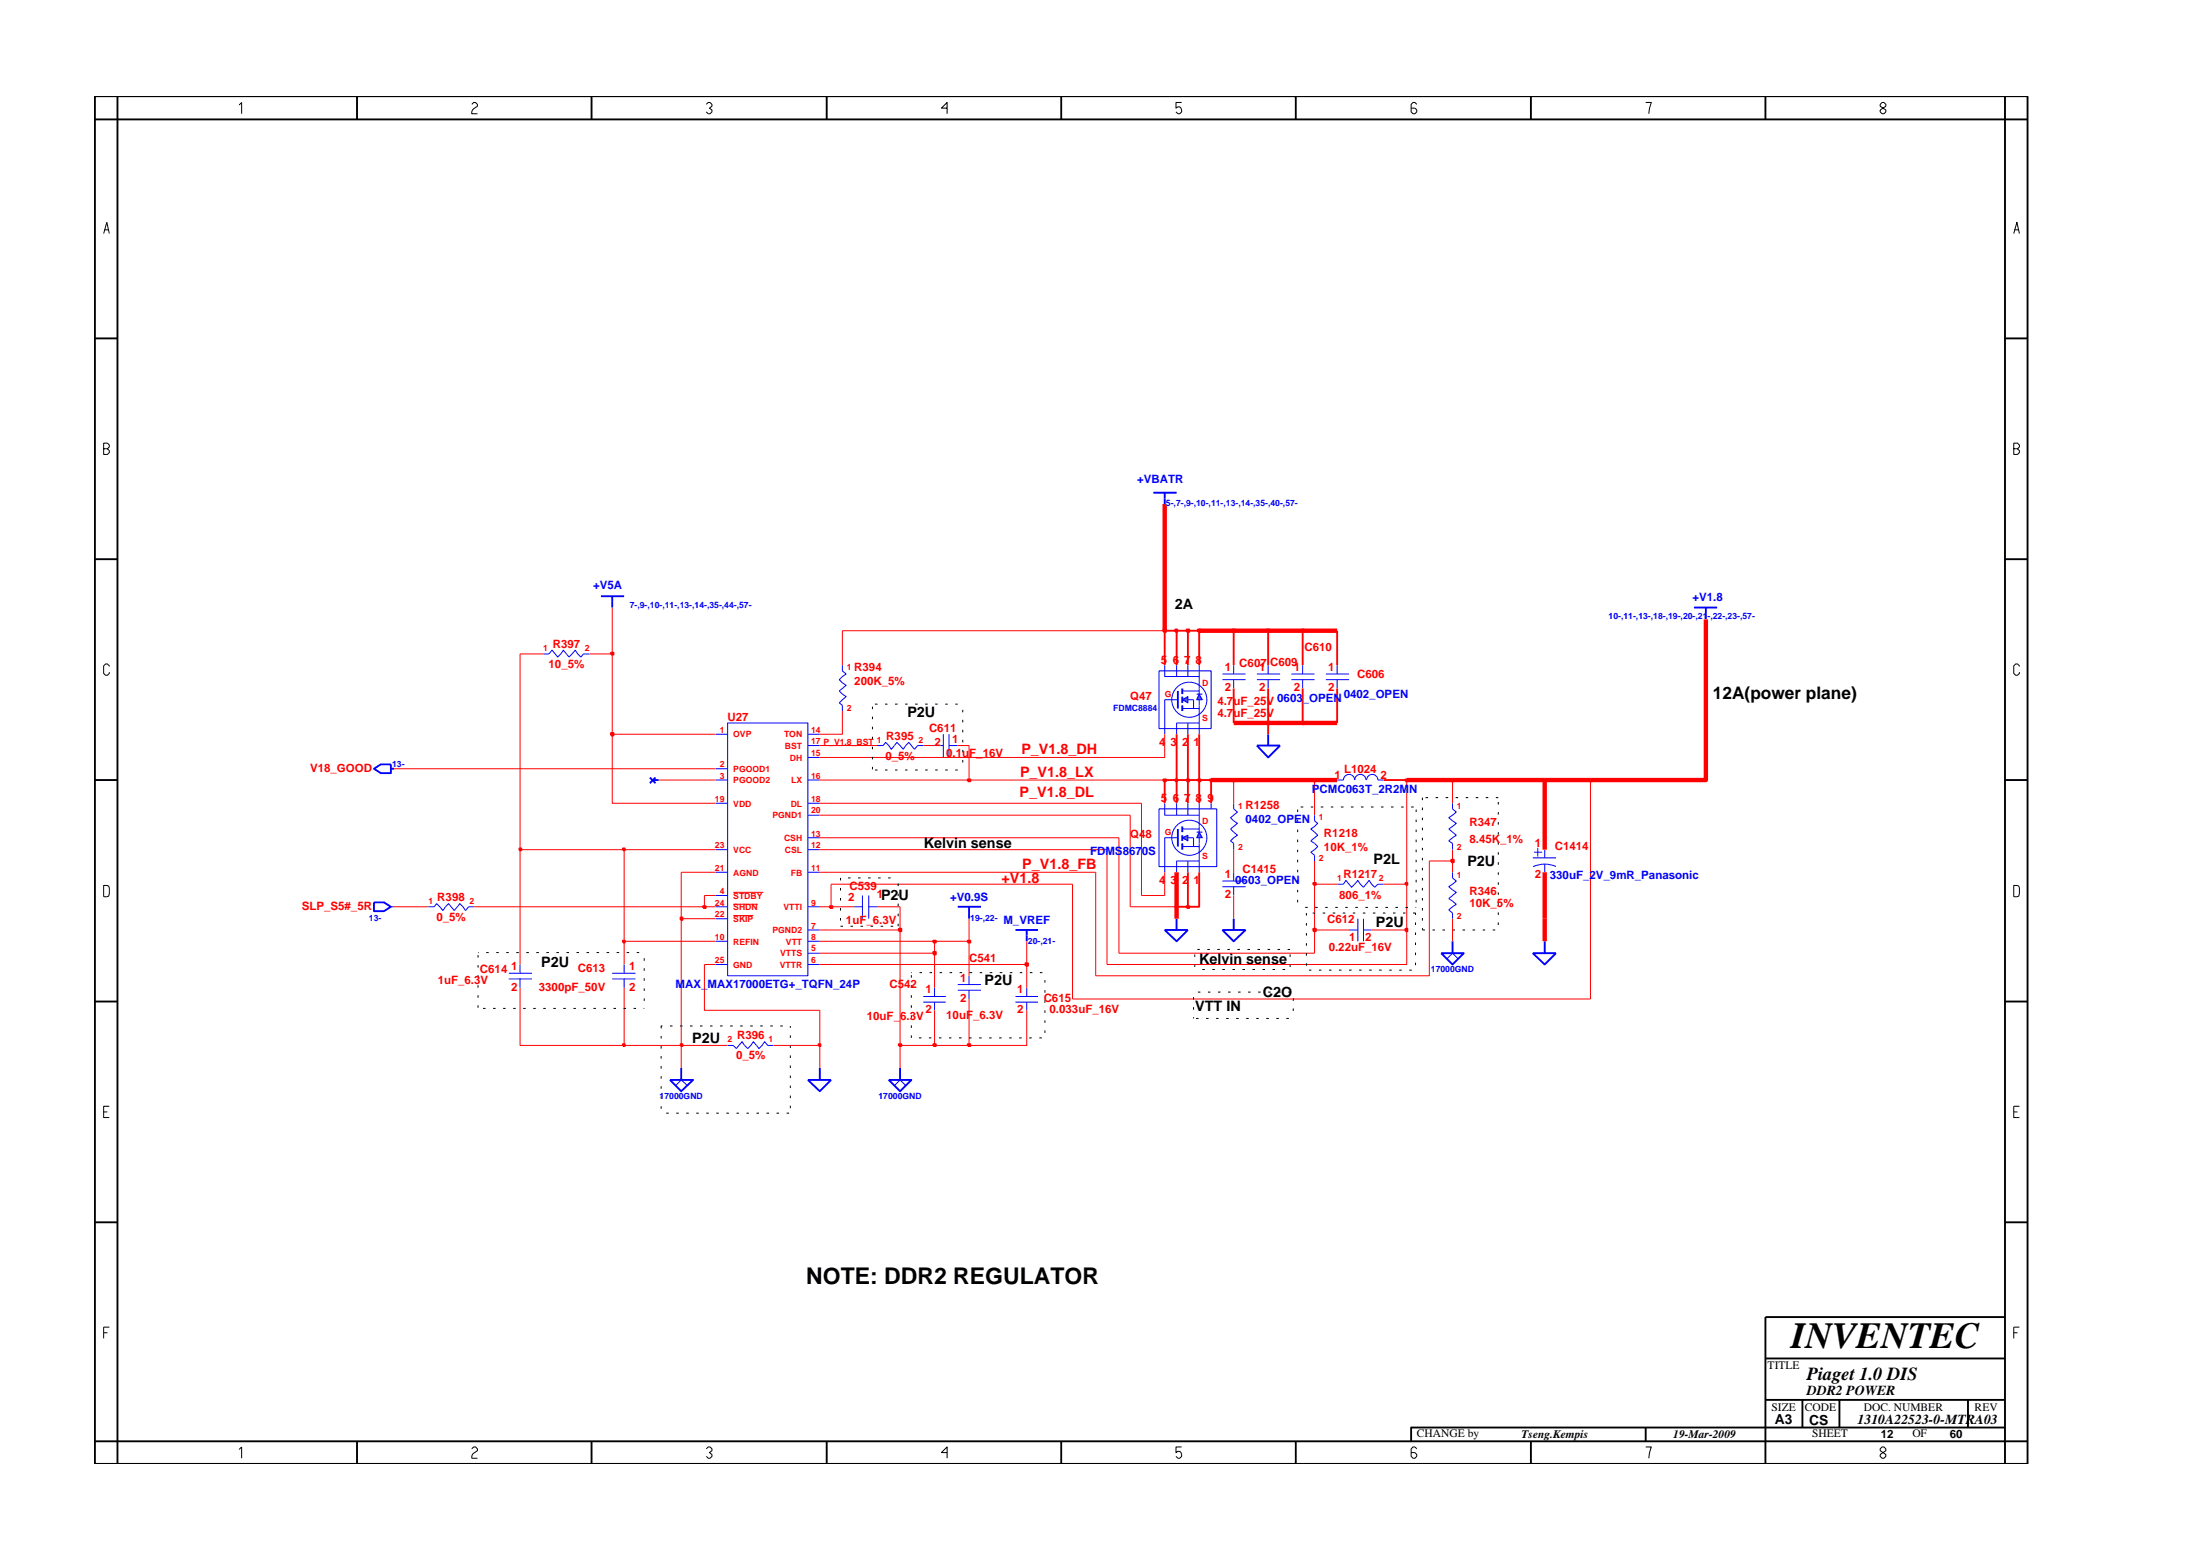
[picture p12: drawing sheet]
<svg xmlns="http://www.w3.org/2000/svg" width="297mm" height="210mm" viewBox="0 0 297 210" stroke-linecap="round" stroke-linejoin="round" font-family="sans-serif">
<g fill="none" stroke="#00f" stroke-width=".25">
<path d="M155.7 66.5h3.2M157.3 66.5v1.5M81.1 80.5h3.2M82.7 80.5v1.5M171.2 99.1v1.5M228.7 82h3.1M230.3 82v1.6M50.5 103.7l.9-.5h1.4v1.1h-1.4zM52.8 103.7h.4M87.7 104.9l.8 .8M88.2 105.3h.7M88.5 104.9l-.8 .8"/>
<path d="M159 111.9v2.3M169.7 100.6h3.1l-1.6 1.6zM50.5 121.8h1.3l1 .6-1 .6h-1.3zM129.3 122.4h3.1M130.8 122.4v1.6M137.1 125.5h3.1M138.6 125.5v1.5M157.3 125.5h3.1l-1.5 1.5zM158.9 124v1.5M165 125.5h3.2l-1.6 1.5zM166.6 124v1.5M194.6 128.6h3l-1.5 1.6z"/>
<path d="M196.1 127v1.6M207 128.6h3.1l-1.5 1.6zM208.6 127v1.6M90.5 145.7h3.1l-1.6 1.6zM92 144.1v1.6M109.1 145.7h3.1l-1.5 1.6zM110.7 144.1v1.6"/>
</g>
<g fill="none" stroke="#00f" stroke-width=".14">
<path d="M73.3 88.3h.8l.4-.6 .8 1 .8-1 .7 1 .9-1 .7 1 .4-.4h.8M113.7 89.8v.7l.5 .5-.9 .7 .9 .8-.9 .7 .9 .8-.9 .9 .4 .3v.8M127.4 99.1v3.1M128.1 99.1v3.1M165 91h3.2M165 91.7h3.2M166.6 89.8v1.2M166.6 91.7v1.2M174.4 91h3.1M174.4 91.7h3.1M175.9 89.8v1.2M175.9 91.7v1.2"/>
<path d="M179 91h3.1M179 91.7h3.1M180.5 89.8v1.2M180.5 91.7v1.2M126.2 100.6h1.2M128.1 100.6h1.2M157.3 113.1h1.7M165 118.9h3.2M165 119.7h3.2M166.6 108.4v.8l.5 .4-1 .7 1 .8-1 .8 1 .8-1 .8 .5 .3v.9M166.6 117.7v1.2M166.6 119.7v1.1"/>
<path d="M177.5 110v.8l.4 .3-.9 .8 .9 .8-.9 .8 .9 .7-.9 .8 .5 .4v.8M180.5 119.3h.9l.3-.5 .8 .9 .8-.9 .8 .9 .8-.9 .7 .9 .4-.4h.8M180.5 105.3h.9a.76 .76 0 0 1 .7-.8 .76 .76 0 0 1 .8 .8 .76 .76 0 0 1 .8-.8 .76 .76 0 0 1 .7 .8M184.5 105.3a.76 .76 0 0 1 .8-.8 .76 .76 0 0 1 .7 .8h.8M196.1 108.4v.8l.5 .4-1 .7 1 .8-1 .8 1 .8-1 .8 .5 .3v.9M196.1 117.7v.8l.5 .4-1 .8 1 .7-1 .9 1 .7-1 .8 .5 .4v.8M207 115.8h3.1M207.1 115h1.1M207.6 114.4v1.2M208.6 114.7v1.1M208.6 116.6v1.1M210.1 116.9a3.7 3.7 0 0 0-3.1 .1"/>
<path d="M52.8 122.4h.4M124.7 134.5h3M124.7 135.2h3M126.2 133.3v1.2M126.2 135.2v1.1M182.1 125.5h1.2M183.3 124v3M184.1 125.5h1.1M184.1 124v3M195.4 129.4l.7-.8 .8 .8M91.2 146.5l.8-.8 .8 .8M98.2 141.1h.8l.4 .4 .8-.9 .8 .9 .7-.9 .8 .9 .7-.9 .5 .5h.7"/>
</g>
<path d="M161.9 112.3l.4 .8h-.7z" fill="#3c3cc8"/>
<path d="M161.6 112.3h.7M161.9 112.3l.4 .8h-.7z" fill="none" stroke="#00f" stroke-width=".14"/>
<path d="M159.6 113.1l.8-.4v.8z" fill="#3c3cc8"/>
<g fill="none" stroke="#00f" stroke-width=".14">
<path d="M157.3 94.4h1.7M156.5 109.2h7.8v7.8h-7.8zM157.3 113.1v4.6M157.3 108.4v1.6h4.6M158.9 108.4v1.6M159.6 113.1l.8-.4v.8zM159.6 114.2h2.3M159.6 111.9h2.3M160.4 113.1h.7v1.1M160.4 108.4v1.6M160.4 116.2v1.5M161.9 113.1v4.6"/>
<path d="M161.9 116.2h-3v1.5M161.9 108.4v3.9M163.5 108.4v.8M115.3 122.4h1.1M116.4 120.8v3.2M117.3 122.4h1.1M117.3 120.8v3.2M137.1 134.5h3.1M137.1 135.2h3.1M138.6 133.3v1.2M138.6 135.2v1.1"/>
<circle cx="160.6" cy="113.1" r="2.37"/>
</g>
<path d="M159 93.2v2.4M159.6 111.5v.8M159.6 112.7v.8M159.6 113.8v.9" fill="none" stroke="#00f" stroke-width=".25"/>
<path d="M161.9 93.7l.4 .7h-.7z" fill="#3c3cc8"/>
<path d="M161.6 93.7h.7M161.9 93.7l.4 .7h-.7z" fill="none" stroke="#00f" stroke-width=".14"/>
<path d="M159.6 94.4l.8-.4v.9z" fill="#3c3cc8"/>
<g fill="none" stroke="#00f" stroke-width=".14">
<path d="M96.6 99.1h1.6M98.2 97.6h10.9v34.1h-10.9zM109.1 99.1h1.6M156.5 90.5h7v7.8h-7zM157.3 94.4v4.7M157.3 89.8v1.5h4.6M158.9 89.8v1.5M159.6 94.4l.8-.4v.9zM159.6 95.6h2.3M159.6 93.2h2.3M160.4 94.4h.7v1.2M160.4 89.8v1.5"/>
<path d="M160.4 97.6v1.5M161.9 94.4v4.7M161.9 97.6h-3v1.5M161.9 89.8v3.9M169.7 91h3.1M169.7 91.7h3.1M171.2 89.8v1.2M171.2 91.7v1.2M96.6 108.4h1.6M96.6 114.7h1.6M96.6 117.7h1.6M96.6 105.3h1.6"/>
<path d="M96.6 103.7h1.6M109.1 108.4h1.6M109.1 105.3h1.6M109.1 114.7h1.6M109.1 110h1.6M109.1 117.7h1.6M109.1 100.6h1.6M109.1 102.2h1.6M109.1 113.1h1.6M118.4 100.6h.8l.4-.4 .7 .9 .8-.9 .8 .9 .8-.9 .8 .9 .4-.5h.8M57.9 122.4h.7l.4-.5 .8 1 .8-1 .7 1 .8-1 .8 1 .4-.5h.7M68.7 131.3h3.1"/>
<path d="M68.7 132.1h3.1M70.2 130.2v1.1M70.2 132.1v1.2M82.7 132.1h3.1M82.7 131.3h3.1M84.3 130.2v1.1M84.3 132.1v1.2M96.6 120.8h1.6M96.6 130.2h1.6M96.6 127h1.6M96.6 124h1.6M96.6 122.4h1.6"/>
<path d="M109.1 130.2h1.6M109.1 127h1.6M109.1 122.4h1.6M109.1 128.6h1.6M109.1 125.5h1.6M129.3 132.9h3.1M129.3 133.6h3.1M130.8 131.7v1.2M130.8 133.6v1.2M120.8 146.5l.7-.8 .8 .8"/>
<circle cx="160.6" cy="94.4" r="2.37"/>
</g>
<path d="M159.6 92.9v.8M159.6 94v.9M159.6 95.2v.8M120 145.7h3l-1.5 1.6zM121.5 144.1v1.6" fill="none" stroke="#00f" stroke-width=".25"/>
<path d="M70.2 133.3v7.8h14.1M99 122h3.3M99 123.6h2.7M99 120.4h4.1M92 141.1v3M110.7 141.1v3M121.5 141.1v3" fill="none" stroke="#f00" stroke-width=".14"/>
<path d="M84.1 140.9h.3v.3h-.3z" fill="#8e2323"/>
<path d="M84.1 140.9h.3v.3h-.3z" fill="none" stroke="#f00" stroke-width=".25"/>
<path d="M84.3 133.3v7.8h7.7" fill="none" stroke="#f00" stroke-width=".14"/>
<path d="M91.9 140.9h.2v.3h-.2z" fill="#8e2323"/>
<path d="M91.9 140.9h.2v.3h-.2z" fill="none" stroke="#f00" stroke-width=".25"/>
<path d="M92 124v17.1h6.2M104.4 141.1h6.3" fill="none" stroke="#f00" stroke-width=".14"/>
<path d="M110.5 140.9h.3v.3h-.3z" fill="#8e2323"/>
<path d="M110.5 140.9h.3v.3h-.3z" fill="none" stroke="#f00" stroke-width=".25"/>
<path d="M110.7 136.3v4.8" fill="none" stroke="#f00" stroke-width=".14"/>
<path d="M121.4 140.9h.3v.3h-.3z" fill="#8e2323"/>
<path d="M121.4 140.9h.3v.3h-.3z" fill="none" stroke="#f00" stroke-width=".25"/>
<path d="M121.5 125.5v15.6h4.7" fill="none" stroke="#f00" stroke-width=".14"/>
<path d="M126 140.9h.4v.3h-.4z" fill="#8e2323"/>
<path d="M126 140.9h.4v.3h-.4z" fill="none" stroke="#f00" stroke-width=".25"/>
<path d="M126.2 136.3v4.8h4.6" fill="none" stroke="#f00" stroke-width=".14"/>
<path d="M130.7 140.9h.3v.3h-.3z" fill="#8e2323"/>
<path d="M130.7 140.9h.3v.3h-.3z" fill="none" stroke="#f00" stroke-width=".25"/>
<path d="M70.2 114.7v15.5M193 116.2v15.5h-45.1v-14M214.7 105.3v29.5h-69.9v-15.5M84.3 127v3.2M96.6 130.2h-1.5v6.1h15.6M110.7 130.2h27.9v3.1M126.2 128.6v4.7M130.8 134.8v6.3h7.8v-4.8M130.8 127v4.7" fill="none" stroke="#f00" stroke-width=".14"/>
<path d="M138.5 130h.3v.3h-.3z" fill="#8e2323"/>
<path d="M138.5 130h.3v.3h-.3z" fill="none" stroke="#f00" stroke-width=".25"/>
<path d="M149.5 114.7v15.5h40.4v-4.7M110.7 128.6h15.5M138.6 127v3.2" fill="none" stroke="#f00" stroke-width=".14"/>
<path d="M126 128.5h.4v.3h-.4z" fill="#8e2323"/>
<path d="M126 128.5h.4v.3h-.4z" fill="none" stroke="#f00" stroke-width=".25"/>
<path d="M151.1 113.1v15.5h26.4v-3.1M126.2 127v1.6" fill="none" stroke="#f00" stroke-width=".14"/>
<path d="M84.1 126.9h.3v.3h-.3z" fill="#8e2323"/>
<path d="M84.1 126.9h.3v.3h-.3z" fill="none" stroke="#f00" stroke-width=".25"/>
<path d="M84.3 114.7v12.3h12.3M110.7 127h15.5" fill="none" stroke="#f00" stroke-width=".14"/>
<path d="M126 126.9h.4v.3h-.4z" fill="#8e2323"/>
<path d="M126 126.9h.4v.3h-.4z" fill="none" stroke="#f00" stroke-width=".25"/>
<path d="M126.2 127h4.6" fill="none" stroke="#f00" stroke-width=".14"/>
<path d="M130.7 126.9h.3v.3h-.3z" fill="#8e2323"/>
<path d="M130.7 126.9h.3v.3h-.3z" fill="none" stroke="#f00" stroke-width=".25"/>
<path d="M110.7 125.5h10.8M130.8 124v3M196.1 124v3" fill="none" stroke="#f00" stroke-width=".14"/>
<path d="M208.6 124v3" fill="none" stroke="#f00" stroke-width=".59"/>
<path d="M121.4 125.3h.3v.4h-.3z" fill="#8e2323"/>
<path d="M121.4 125.3h.3v.4h-.3z" fill="none" stroke="#f00" stroke-width=".25"/>
<path d="M121.5 122.4v3.1" fill="none" stroke="#f00" stroke-width=".14"/>
<path d="M177.3 125.3h.4v.4h-.4z" fill="#8e2323"/>
<path d="M177.3 125.3h.4v.4h-.4z" fill="none" stroke="#f00" stroke-width=".25"/>
<path d="M177.5 119.3v6.2h4.6M185.2 125.5h4.7" fill="none" stroke="#f00" stroke-width=".14"/>
<path d="M189.8 125.3h.2v.4h-.2z" fill="#8e2323"/>
<path d="M189.8 125.3h.2v.4h-.2z" fill="none" stroke="#f00" stroke-width=".25"/>
<path d="M189.9 119.3v6.2" fill="none" stroke="#f00" stroke-width=".14"/>
<path d="M91.9 123.8h.2v.3h-.2z" fill="#8e2323"/>
<path d="M91.9 123.8h.2v.3h-.2z" fill="none" stroke="#f00" stroke-width=".25"/>
<path d="M92 117.7v6.3h4.6M53.2 122.4h4.7M64 122.4h31.1M166.6 120.8v3.2" fill="none" stroke="#f00" stroke-width=".14"/>
<path d="M208.6 117.7v6.3M158.9 122.4v1.6" fill="none" stroke="#f00" stroke-width=".59"/>
<path d="M94.9 122.3h.4v.2h-.4z" fill="#8e2323"/>
<path d="M94.9 122.3h.4v.2h-.4z" fill="none" stroke="#f00" stroke-width=".25"/>
<path d="M95.1 120.8v1.6h1.5M110.7 122.4h1.5" fill="none" stroke="#f00" stroke-width=".14"/>
<path d="M112 122.3h.4v.2h-.4z" fill="#8e2323"/>
<path d="M112 122.3h.4v.2h-.4z" fill="none" stroke="#f00" stroke-width=".25"/>
<path d="M112.2 119.3v3.1h3.1M152.6 110v12.4h6.3M118.4 122.4h3.1" fill="none" stroke="#f00" stroke-width=".14"/>
<path d="M158.7 122.3h.2v.2h-.2z" fill="#8e2323"/>
<path d="M158.7 122.3h.2v.2h-.2zM158.9 122.4h1.5" fill="none" stroke="#f00" stroke-width=".25"/>
<path d="M158.9 117.7v4.7" fill="none" stroke="#f00" stroke-width=".59"/>
<path d="M160.2 122.3h.4v.2h-.4z" fill="#8e2323"/>
<path d="M160.4 117.7v4.7h1.5v-4.7M160.2 122.3h.4v.2h-.4z" fill="none" stroke="#f00" stroke-width=".25"/>
<path d="M112.2 119.3h32.6M154.1 108.4v12.4h3.2v-3.1M95.1 120.8h1.5" fill="none" stroke="#f00" stroke-width=".14"/>
<path d="M177.3 119.2h.4v.2h-.4z" fill="#8e2323"/>
<path d="M177.3 119.2h.4v.2h-.4z" fill="none" stroke="#f00" stroke-width=".25"/>
<path d="M177.5 116.2v3.1h3M186.8 119.3h3.1" fill="none" stroke="#f00" stroke-width=".14"/>
<path d="M189.8 119.2h.2v.2h-.2z" fill="#8e2323"/>
<path d="M189.8 119.2h.2v.2h-.2z" fill="none" stroke="#f00" stroke-width=".25"/>
<path d="M92 117.7h4.6M110.7 117.7h37.2M166.6 114.7v3M189.9 105.3v14M193 116.2h3.1v1.5" fill="none" stroke="#f00" stroke-width=".14"/>
<path d="M195.9 116h.4v.4h-.4z" fill="#8e2323"/>
<path d="M195.9 116h.4v.4h-.4z" fill="none" stroke="#f00" stroke-width=".25"/>
<path d="M196.1 114.7v1.5" fill="none" stroke="#f00" stroke-width=".14"/>
<path d="M70.1 114.5h.3v.3h-.3z" fill="#8e2323"/>
<path d="M70.1 114.5h.3v.3h-.3z" fill="none" stroke="#f00" stroke-width=".25"/>
<path d="M70.2 88.3v26.4h14.1" fill="none" stroke="#f00" stroke-width=".14"/>
<path d="M84.1 114.5h.3v.3h-.3z" fill="#8e2323"/>
<path d="M84.1 114.5h.3v.3h-.3zM157.3 105.3v3.1M158.9 105.3v3.1M160.4 105.3v3.1M161.9 105.3v3.1M163.5 105.3v3.1" fill="none" stroke="#f00" stroke-width=".25"/>
<path d="M82.7 99.1v9.3h13.9M84.3 114.7h12.3M88.9 105.3h7.7M110.7 113.1h40.4M110.7 114.7h38.8M110.7 110h41.9M110.7 108.4h43.4M110.7 105.3h20.1M166.6 105.3v3.1M177.5 105.3v4.7M196.1 105.3v3.1" fill="none" stroke="#f00" stroke-width=".14"/>
<path d="M208.6 105.3v9.4" fill="none" stroke="#f00" stroke-width=".59"/>
<path d="M130.7 105.2h.3v.2h-.3z" fill="#8e2323"/>
<path d="M130.7 105.2h.3v.2h-.3z" fill="none" stroke="#f00" stroke-width=".25"/>
<path d="M130.8 100.6v4.7h26.5" fill="none" stroke="#f00" stroke-width=".14"/>
<path d="M157.1 105.2h.3v.2h-.3z" fill="#8e2323"/>
<path d="M157.1 105.2h.3v.2h-.3zM157.3 105.3h1.6" fill="none" stroke="#f00" stroke-width=".25"/>
<path d="M158.7 105.2h.2v.2h-.2z" fill="#8e2323"/>
<path d="M158.9 99.1v6.2h1.5M158.7 105.2h.2v.2h-.2z" fill="none" stroke="#f00" stroke-width=".25"/>
<path d="M160.2 105.2h.4v.2h-.4z" fill="#8e2323"/>
<path d="M160.4 99.1v6.2h1.5M160.2 105.2h.4v.2h-.4z" fill="none" stroke="#f00" stroke-width=".25"/>
<path d="M161.7 105.2h.4v.2h-.4z" fill="#8e2323"/>
<path d="M161.9 99.1v6.2h1.6M161.7 105.2h.4v.2h-.4z" fill="none" stroke="#f00" stroke-width=".25"/>
<path d="M163.4 105.2h.2v.2h-.2z" fill="#8e2323"/>
<path d="M163.4 105.2h.2v.2h-.2z" fill="none" stroke="#f00" stroke-width=".25"/>
<path d="M163.5 105.3h3.1" fill="none" stroke="#f00" stroke-width=".59"/>
<path d="M166.4 105.2h.3v.2h-.3z" fill="#8e2323"/>
<path d="M166.4 105.2h.3v.2h-.3z" fill="none" stroke="#f00" stroke-width=".25"/>
<path d="M166.6 105.3h10.9" fill="none" stroke="#f00" stroke-width=".59"/>
<path d="M177.3 105.2h.4v.2h-.4z" fill="#8e2323"/>
<path d="M177.3 105.2h.4v.2h-.4zM186.8 105.3h3.1" fill="none" stroke="#f00" stroke-width=".25"/>
<path d="M177.5 105.3h3" fill="none" stroke="#f00" stroke-width=".59"/>
<path d="M189.8 105.2h.2v.2h-.2z" fill="#8e2323"/>
<path d="M189.8 105.2h.2v.2h-.2z" fill="none" stroke="#f00" stroke-width=".25"/>
<path d="M189.9 105.3h6.2" fill="none" stroke="#f00" stroke-width=".59"/>
<path d="M195.9 105.2h.4v.2h-.4z" fill="#8e2323"/>
<path d="M195.9 105.2h.4v.2h-.4z" fill="none" stroke="#f00" stroke-width=".25"/>
<path d="M196.1 105.3h12.5" fill="none" stroke="#f00" stroke-width=".59"/>
<path d="M208.4 105.2h.3v.2h-.3z" fill="#8e2323"/>
<path d="M208.4 105.2h.3v.2h-.3z" fill="none" stroke="#f00" stroke-width=".25"/>
<path d="M208.6 105.3h6.1" fill="none" stroke="#f00" stroke-width=".59"/>
<path d="M214.6 105.2h.3v.2h-.3z" fill="#8e2323"/>
<path d="M214.6 105.2h.3v.2h-.3z" fill="none" stroke="#f00" stroke-width=".25"/>
<path d="M230.3 83.6v21.7h-15.6" fill="none" stroke="#f00" stroke-width=".59"/>
<path d="M157.3 99.1v3.1h-46.6M53.2 103.7h43.4M110.7 100.6h7.7M124.7 100.6h1.5M129.3 100.6h1.5" fill="none" stroke="#f00" stroke-width=".14"/>
<path d="M82.5 98.9h.3v.4h-.3z" fill="#8e2323"/>
<path d="M82.5 98.9h.3v.4h-.3zM166.6 92.9v4.7M171.2 97.6v1.5" fill="none" stroke="#f00" stroke-width=".25"/>
<path d="M82.7 88.3v10.8h13.9M113.7 96v3.1h-3" fill="none" stroke="#f00" stroke-width=".14"/>
<path d="M166.6 97.6h4.6" fill="none" stroke="#f00" stroke-width=".59"/>
<path d="M171.1 97.4h.3v.3h-.3z" fill="#8e2323"/>
<path d="M171.1 97.4h.3v.3h-.3zM171.2 92.9v4.7" fill="none" stroke="#f00" stroke-width=".25"/>
<path d="M171.2 97.6h4.7" fill="none" stroke="#f00" stroke-width=".59"/>
<path d="M175.8 97.4h.3v.3h-.3z" fill="#8e2323"/>
<path d="M157.3 85.1v4.7M158.9 85.1v4.7M160.4 85.1v4.7M161.9 85.1v4.7M166.6 85.1v4.7M171.2 85.1v4.7M175.8 97.4h.3v.3h-.3zM175.9 92.9v4.7M175.9 85.1v4.7M180.5 92.9v4.7M180.5 85.1v4.7" fill="none" stroke="#f00" stroke-width=".25"/>
<path d="M175.9 97.6h4.6" fill="none" stroke="#f00" stroke-width=".59"/>
<path d="M70.2 88.3h3.1M79.6 88.3h3.1M113.7 85.1v4.7" fill="none" stroke="#f00" stroke-width=".14"/>
<path d="M82.5 88.1h.3v.2h-.3z" fill="#8e2323"/>
<path d="M82.5 88.1h.3v.2h-.3z" fill="none" stroke="#f00" stroke-width=".25"/>
<path d="M82.7 82v6.3M113.7 85.1h43.6" fill="none" stroke="#f00" stroke-width=".14"/>
<path d="M157.1 84.9h.3v.4h-.3z" fill="#8e2323"/>
<path d="M157.1 84.9h.3v.4h-.3zM157.3 85.1h1.6" fill="none" stroke="#f00" stroke-width=".25"/>
<path d="M157.3 68v17.1" fill="none" stroke="#f00" stroke-width=".59"/>
<path d="M158.7 84.9h.2v.4h-.2z" fill="#8e2323"/>
<path d="M158.7 84.9h.2v.4h-.2zM158.9 85.1h1.5" fill="none" stroke="#f00" stroke-width=".25"/>
<path d="M160.2 84.9h.4v.4h-.4z" fill="#8e2323"/>
<path d="M160.2 84.9h.4v.4h-.4zM160.4 85.1h1.5" fill="none" stroke="#f00" stroke-width=".25"/>
<path d="M161.7 84.9h.4v.4h-.4z" fill="#8e2323"/>
<path d="M161.7 84.9h.4v.4h-.4z" fill="none" stroke="#f00" stroke-width=".25"/>
<path d="M161.9 85.1h4.7" fill="none" stroke="#f00" stroke-width=".59"/>
<path d="M166.4 84.9h.3v.4h-.3z" fill="#8e2323"/>
<path d="M166.4 84.9h.3v.4h-.3z" fill="none" stroke="#f00" stroke-width=".25"/>
<path d="M166.6 85.1h4.6" fill="none" stroke="#f00" stroke-width=".59"/>
<path d="M171.1 84.9h.3v.4h-.3z" fill="#8e2323"/>
<path d="M171.1 84.9h.3v.4h-.3z" fill="none" stroke="#f00" stroke-width=".25"/>
<path d="M171.2 85.1h4.7" fill="none" stroke="#f00" stroke-width=".59"/>
<path d="M175.8 84.9h.3v.4h-.3z" fill="#8e2323"/>
<path d="M175.8 84.9h.3v.4h-.3z" fill="none" stroke="#f00" stroke-width=".25"/>
<path d="M175.9 85.1h4.6" fill="none" stroke="#f00" stroke-width=".59"/>
<g fill="none" stroke="#000" stroke-width=".25">
<path d="M12.8 13h261v184.6h-261zM15.9 13v184.6M48.2 13v3.1M79.9 13v3.1M111.6 13v3.1M143.3 13v3.1M174.9 13v3.1M206.7 13v3.1M238.4 13v3.1M270.7 13v184.6M273.8 16.1h-261M12.8 45.7h3.1"/>
<path d="M270.7 45.7h3.1M12.8 75.5h3.1M270.7 75.5h3.1M12.8 105.3h3.1M270.7 105.3h3.1M12.8 135.2h3.1M270.7 135.2h3.1M12.8 165h3.1M270.7 177.7h-32.3v19.9M270.7 165h3.1M48.2 194.5v3.1M79.9 194.5v3.1"/>
<path d="M111.6 194.5v3.1M143.3 194.5v3.1M174.9 194.5v3.1M206.7 194.5v3.1M222.2 192.6v1.9M238.4 183.3h32.3M238.4 188.9h32.3M243.4 188.9v3.7M248.4 188.9v3.7M265.7 188.9v3.7M270.7 192.6h-80.2v1.9M273.8 194.5h-261"/>
</g>
<g fill="none" stroke="#000" stroke-width=".14">
<path d="M32.3 14.2l.3-.4v1.6M63.7 14.1l.3-.3h.2l.3 .3v.2l-.5 .4-.3 .4v.3h.8M95.4 14.1l.2-.3h.3l.2 .3v.2l-.3 .3 .3 .2v.3l-.2 .3h-.3l-.2-.3M127.9 14.6h-.8l.8-.8v1.6M159.5 13.8h-.7v.8l.2-.2a.5 .5 0 0 1 .5 .7l-.2 .3h-.3l-.2-.3M191.3 14.1l-.3-.3h-.2l-.3 .3v1l.3 .3h.2l.3-.3v-.3l-.3-.2h-.5M222.2 13.8h.8l-.4 1.6M254.1 13.8l-.2 .3v.2l.7 .5v.3l-.2 .3h-.3l-.2-.3v-.3l.7-.5v-.2l-.2-.3zM14.1 31h.6M14.8 31.5l-.4-1.5-.4 1.5M271.9 31.5l.4-1.5 .4 1.5M272 31h.6"/>
<path d="M14 60.6h.5l.3-.3v-.2l-.3-.3h-.5v1.5h.5l.3-.2v-.3l-.3-.2M271.9 60.6h.5l.3-.3v-.2l-.3-.3h-.5v1.5h.5l.3-.2v-.3l-.3-.2M14.8 89.9l-.3-.3h-.2l-.3 .3v1l.3 .2h.2l.3-.2v-.2M117.8 95.4v.3M117.8 96.7v.4M117.8 98.1v.3M117.8 99.4v.4M118.1 95h.4M119.5 95h.3M120.8 95h.4M122.2 95h.3M123.6 95h.3"/>
<path d="M124.9 95h.4M126.3 95h.3M127.6 95h.4M129 95h.3M130 95.8v.3M130 97.1v.4M130 98.5v.3M130 99.9v.3M272.7 89.9l-.3-.3h-.3l-.2 .3v1l.2 .2h.3l.3-.2v-.2M14 119.5l.7 .1 .1 .2-.1 1.1-.7 .1zM113.5 118.5v.3M113.5 119.8v.4"/>
<path d="M114.5 118.5h.3M115.9 118.5h.3M117.2 118.5h.3M117.8 100.8v.3M117.8 102.1v.4M117.8 103.5v.3M118.1 103.9h.4M118.6 118.5h.3M119.5 103.9h.3M119.9 118.5h.4M120.8 103.9h.4M121.3 119.2v.4"/>
<path d="M122.2 103.9h.3M123.6 103.9h.3M124.9 103.9h.4M126.3 103.9h.3M127.6 103.9h.4M129 103.9h.3M130 101.2v.3M130 102.6v.3M175.2 109.2v.4M175.2 110.6v.3M175.2 112v.3M175.2 113.3v.4"/>
<path d="M175.2 114.7v.3M175.2 116v.4M175.2 117.4v.3M175.2 118.7v.4M175.6 108.9h.4M177 108.9h.3M178.3 108.9h.4M179.7 108.9h.3M181 108.9h.4M182.4 108.9h.3M183.8 108.9h.3M185.1 108.9h.3"/>
<path d="M186.5 108.9h.3M187.8 108.9h.4M189.2 108.9h.3M190.5 108.9h.4M191.2 109.2v.4M191.2 110.6v.3M191.2 112v.3M191.2 113.3v.4M191.2 114.7v.3M191.2 116v.4M191.2 117.4v.3M191.2 118.7v.4"/>
<path d="M192.1 107.6v.4M192.1 109v.3M192.1 110.3v.4M192.1 111.7v.3M192.1 113.1v.3M192.1 114.4v.4M192.1 115.8v.3M192.1 117.1v.4M192.1 118.5v.3M192.1 119.8v.4M192.5 107.6h.3M193.8 107.6h.4"/>
<path d="M195.2 107.6h.3M196.5 107.6h.4M197.9 107.6h.3M199.2 107.6h.4M200.6 107.6h.3M202 107.6h.3M202.3 108.2v.4M202.3 109.6v.3M202.3 110.9v.4M202.3 112.3v.3M202.3 113.7v.3M202.3 115v.3"/>
<path d="M202.3 116.4v.3M202.3 117.7v.4M202.3 119.1v.3M271.9 119.5l.7 .1 .1 .2-.1 1.1-.7 .1zM64.5 128.6h.1M64.5 128.9v.3M64.5 130.2v.4M64.5 131.6v.3M64.5 133v.3M64.5 134.3v.3M64.5 135.7v.3M65.2 136.1h.4"/>
<path d="M65.6 128.6h.4M66.6 136.1h.3M67 128.6h.3M67.9 136.1h.4M68.4 128.6h.3M69.3 136.1h.3M69.7 128.6h.3M70.6 136.1h.4M71.1 128.6h.3M72 136.1h.3M72.4 128.6h.4M73.3 136.1h.4"/>
<path d="M73.8 128.6h.3M74.7 136.1h.3M75.1 128.6h.4M76.1 136.1h.3M76.5 128.6h.3M77.4 136.1h.4M77.8 128.6h.4M78.8 136.1h.3M79.2 128.6h.3M80.1 136.1h.4M80.5 128.6h.4M81.5 136.1h.3"/>
<path d="M81.9 128.6h.3M82.8 136.1h.4M83.3 128.6h.3M84.2 136.1h.3M84.6 128.6h.3M85.5 136.1h.4M86 128.6h.3M86.9 136.1h.1M87 129.3v.4M87 130.7v.3M87 132v.4M87 133.4v.3"/>
<path d="M87 134.7v.4M89.3 139.8v.4M89.4 138.5h-.1v.3M90.5 138.5h.3M91.8 138.5h.3M93.2 138.5h.3M94.5 138.5h.4M95.9 138.5h.3M97.2 138.5h.4M98.6 138.5h.3M99.9 138.5h.4M101.3 138.5h.3"/>
<path d="M102.6 138.5h.4M104 138.5h.3M105.4 138.5h.3M106.7 138.5v.2M106.7 139.7v.4M113.5 125h.3M113.5 121.2v.3M113.5 122.5v.4M113.5 123.9v.3M114.8 125h.4M116.2 125h.3M117.5 125h.4"/>
<path d="M118.9 125h.3M120.3 125h.3M121.3 120.6v.3M121.3 121.9v.4M121.3 123.3v.3M121.3 124.7v.3M123 131.3h.1M123 131.6v.3M123 133v.3M123 134.3v.3M123 135.7v.3M123 137v.4"/>
<path d="M123 138.4v.3M123 139.7v.4M124.1 131.3h.4M125.5 131.3h.3M126.9 131.3h.3M128.2 131.3h.4M129.6 131.3h.3M130.9 131.3h.4M132.3 131.3h.3M133.6 131.3h.4M135 131.3h.3M136.3 131.3h.4"/>
<path d="M137.7 131.3h.3M139.1 131.3h.3M140.4 131.3h.3M141.1 132.3v.3M141.1 133.6v.4M141.1 135v.3M141.1 136.3v.4M141.1 137.7v.3M141.1 139.1v.3M161.1 134.6v.3M161.1 135.9v.4M161.1 137.3v.1"/>
<path d="M161.3 128.8v.3M161.3 130.2v.3M161.5 137.4h.3M161.7 128.1h.3M161.7 133.9h.4M162.3 130.8h.4M162.8 137.4h.4M163 128.1h.4M163.1 133.9h.3M163.7 130.8h.3M164.2 137.4h.3M164.4 128.1h.3"/>
<path d="M164.5 133.9h.3M165 130.8h.4M165.6 137.4h.3M165.7 128.1h.4M165.8 133.9h.3M166.4 130.8h.3M166.9 137.4h.3M167.1 128.1h.3M167.2 133.9h.3M167.8 130.8h.3M168.3 137.4h.3M168.4 128.1h.4"/>
<path d="M168.5 133.9h.4M169.1 130.8h.3M169.6 137.4h.4M169.8 128.1h.3M169.9 133.9h.3M170.5 130.8h.3M171 137.4h.3M171.1 128.1h.4M171.2 133.9h.4M171.8 130.8h.4M172.3 137.4h.4M172.5 128.1h.3"/>
<path d="M172.6 133.9h.3M173.2 130.8h.3M173.7 137.4h.3M173.8 128.1h.4M173.9 133.9h.4M174.2 128.8v.3M174.2 130.2v.3M174.6 134.7v.4M174.6 136.1v.3M175.2 120.1v.3M175.2 121.4v.4M176.2 122.5h.4"/>
<path d="M176.4 123.2v.4M176.4 124.6v.3M176.4 125.9v.4M176.4 127.3v.3M176.4 128.6v.4M176.4 130v.3M176.7 130.9h.4M177.2 123.2h.4M177.6 122.5h.3M178.1 130.9h.3M178.6 123.2h.3M178.9 122.5h.4"/>
<path d="M179.4 130.9h.4M179.9 123.2h.4M180.3 122.5h.3M180.8 130.9h.3M181.3 123.2h.3M181.6 122.5h.4M182.1 130.9h.4M182.7 123.2h.3M183 122.5h.3M183.5 130.9h.3M184 123.2h.3M184.3 122.5h.4"/>
<path d="M184.9 130.9h.3M185.4 123.2h.3M185.7 122.5h.3M186.2 130.9h.3M186.7 123.2h.4M187.1 122.5h.3M187.6 130.9h.3M188.1 123.2h.3M188.4 122.5h.4M188.9 130.9h.4M189.4 123.2h.4M189.8 122.5h.3"/>
<path d="M190.3 130.9h.3M190.8 123.2h.3v.3M191.1 122.5h.1M191.1 124.5v.3M191.1 125.8v.4M191.1 127.2v.3M191.1 128.6v.3M191.1 129.9v.3M191.2 120.1v.3M191.2 121.4v.4M192.1 125.3v.2h.3M192.1 121.2v.3"/>
<path d="M192.1 122.5v.4M192.1 123.9v.3M193.4 125.5h.3M194.8 125.5h.3M196.1 125.5h.4M197.5 125.5h.3M198.8 125.5h.4M200.2 125.5h.3M201.5 125.5h.4M202.3 120.4v.4M202.3 121.8v.3M202.3 123.1v.4"/>
<path d="M202.3 124.5v.3M14 150.1h.5M14.8 149.3h-.8v1.5h.8M89.3 141.2v.3M89.3 142.5v.4M89.3 143.9v.3M89.3 145.2v.4M89.3 146.6v.3M89.3 147.9v.4M89.3 149.3v.3M89.9 150.2h.4M91.3 150.2h.3"/>
<path d="M92.7 150.2h.3M94 150.2h.3M95.4 150.2h.3M96.7 150.2h.4M98.1 150.2h.3M99.4 150.2h.4M100.8 150.2h.3M102.1 150.2h.4M103.5 150.2h.3M104.8 150.2h.4M106.2 150.2h.3M106.7 141.1v.3"/>
<path d="M106.7 142.4v.4M106.7 143.8v.3M106.7 145.1v.4M106.7 146.5v.3M106.7 147.9v.3M106.7 149.2v.3M124.1 140.1h.3M125.4 140.1h.4M126.8 140.1h.3M128.1 140.1h.4M129.5 140.1h.3M130.8 140.1h.4"/>
<path d="M132.2 140.1h.3M133.5 140.1h.4M134.9 140.1h.3M136.3 140.1h.3M137.6 140.1h.4M139 140.1h.3M140.3 140.1h.4M271.9 150.1h.5M272.7 149.3h-.8v1.5h.8M14 179.9h.5M14.8 179.1h-.8v1.5M271.9 179.9h.5"/>
<path d="M272.7 179.1h-.8v1.5M32.3 195.6l.3-.3v1.5M63.7 195.5l.3-.2h.2l.3 .2v.3l-.7 .5-.1 .2v.3h.8M95.4 195.5l.2-.2h.3l.2 .2v.3l-.3 .2 .3 .3v.2l-.2 .3h-.3l-.2-.3M127.9 196h-.8l.8-.7v1.5M159.5 195.3h-.7v.7l.2-.1a.5 .5 0 0 1 .5 .6l-.2 .3h-.3l-.2-.3M191.3 195.5l-.3-.2h-.2l-.3 .2v1l.3 .3h.2l.3-.3v-.2l-.3-.3h-.5M222.2 195.3h.8l-.4 1.5M254.1 195.3l-.2 .2v.3l.7 .5v.2l-.2 .3h-.3l-.2-.3v-.2l.7-.5v-.3l-.2-.2z"/>
</g>
<text font-size="5" x="241.8" y="182">INVENTEC</text>
<text font-size="3.1" x="108.9" y="173.2">NOTE: DDR2 REGULATOR</text>
<text font-size="2.5" x="244" y="186.3">Piaget 1.0 DIS</text>
<text font-size="2.3" x="231.3" y="94.3">12A(power plane)</text>
<g font-size="1.9">
<text x="158.6" y="82.2">2A</text>
<text x="122.5" y="96.8">P2U</text>
<text x="124.7" y="114.4">Kelvin sense</text>
<text x="185.4" y="116.6">P2L</text>
<text x="198.1" y="116.8">P2U</text>
<text x="119" y="121.4">P2U</text>
<text x="185.8" y="125.1">P2U</text>
<text x="73.1" y="130.5">P2U</text>
<text x="161.9" y="130">Kelvin sense</text>
<text x="132.9" y="132.9">P2U</text>
<text x="161.4" y="136.4">VTT IN</text>
<text x="170.5" y="134.6">C2O</text>
<text x="93.5" y="140.7">P2U</text>
<text x="244" y="188.2">DDR2 POWER</text>
<text x="239.6" y="192.2">A3</text>
<text x="244.3" y="192.3">CS</text>
<text x="250.8" y="192.2">1310A22523-0-MTRA03</text>
</g>
<g font-size="1.9" fill="#f00">
<text x="137.9" y="101.8">P_V1.8_DH</text>
<text x="137.7" y="107.5">P_V1.8_DL</text>
<text x="137.7" y="104.8">P_V1.8_LX</text>
<text x="135.2" y="119.2">+V1.8</text>
<text x="138" y="117.3">P_V1.8_FB</text>
</g>
<g font-size="1.6" fill="#00f">
<text x="153.5" y="65.2">+VBATR</text>
<text x="80.1" y="79.5">+V5A</text>
<text x="228.5" y="81">+V1.8</text>
<text x="181.4" y="94.2">0402_OPEN</text>
<text x="177.1" y="107">PCMC063T_2R2MN</text>
<text x="168.2" y="111.1">0402_OPEN</text>
<text x="147.2" y="115.4">FDMS8670S</text>
<text x="166.8" y="119.3">0603_OPEN</text>
<text x="209.3" y="118.6">330uF_2V_9mR_Panasonic</text>
<text x="128.3" y="121.6">+V0.9S</text>
<text x="135.5" y="124.7">M_VREF</text>
<text x="91.2" y="133.3">MAX_MAX17000ETG+_TQFN_24P</text>
</g>
<g font-size="1.6" fill="#f00">
<text x="74.6" y="87.4">R397</text>
<text x="156.7" y="89.6">5</text>
<text x="158.4" y="89.6">6</text>
<text x="159.9" y="89.6">7</text>
<text x="161.4" y="89.6">8</text>
<text x="176.1" y="87.9">C610</text>
<text x="74.1" y="90.2">10_5%</text>
<text x="115.3" y="92.5">200K_5%</text>
<text x="115.3" y="90.5">R394</text>
<text x="152.6" y="94.4">Q47</text>
<text x="164.4" y="95.1">4.7uF_25V 0603_OPEN</text>
<text x="165.4" y="90.5">1</text>
<text x="165.4" y="93.3">2</text>
<text x="167.3" y="90">C607 C609</text>
<text x="170" y="90.5">1</text>
<text x="170" y="93.3">2</text>
<text x="174.7" y="90.5">1</text>
<text x="174.7" y="93.3">2</text>
<text x="179.3" y="90.5">1</text>
<text x="179.3" y="93.3">2</text>
<text x="183.2" y="91.5">C606</text>
<text x="98.2" y="97.3">U27</text>
<text x="119.7" y="99.8">R395</text>
<text x="125.4" y="98.7">C611</text>
<text x="126.2" y="100.6">2</text>
<text x="128.6" y="100.3">1</text>
<text x="156.5" y="100.6">4</text>
<text x="158" y="100.6">3</text>
<text x="159.6" y="100.6">2</text>
<text x="161.1" y="100.6">1</text>
<text x="164.4" y="96.8">4.7uF_25V</text>
<text x="41.9" y="104.2">V18_GOOD</text>
<text x="119.5" y="102.6">0_5%</text>
<text x="127.8" y="102.2">0.1uF_16V</text>
<text x="180.2" y="105.1">1</text>
<text x="181.5" y="104.3">L1024</text>
<text x="186.4" y="105.1">2</text>
<text x="152.6" y="113.1">Q48</text>
<text x="156.7" y="108.2">5</text>
<text x="158.4" y="108.2">6</text>
<text x="159.9" y="108.2">7</text>
<text x="161.4" y="108.2">8</text>
<text x="163" y="108.2">9</text>
<text x="168.2" y="109.2">R1258</text>
<text x="178.8" y="112.9">R1218</text>
<text x="198.4" y="111.5">R347</text>
<text x="198.4" y="113.8">8.45K_1%</text>
<text x="156.5" y="119.3">4</text>
<text x="158" y="119.3">3</text>
<text x="159.6" y="119.3">2</text>
<text x="161.1" y="119.3">1</text>
<text x="165.4" y="118.5">1</text>
<text x="167.8" y="117.8">C1415</text>
<text x="178.8" y="114.8">10K_1%</text>
<text x="181.4" y="118.5">R1217</text>
<text x="207.2" y="114.2">1</text>
<text x="207.2" y="118.5">2</text>
<text x="209.9" y="114.7">C1414</text>
<text x="40.7" y="122.8">SLP_S5#_5R</text>
<text x="58.9" y="124.3">0_5%</text>
<text x="59" y="121.6">R398</text>
<text x="114.2" y="124.7">1uF_6.3V</text>
<text x="114.5" y="121.6">2</text>
<text x="114.7" y="120.1">C539</text>
<text x="118.4" y="121.2">1</text>
<text x="165.4" y="121.2">2</text>
<text x="179.2" y="124.5">C612</text>
<text x="180.8" y="121.3">806_1%</text>
<text x="198.4" y="120.8">R346</text>
<text x="198.4" y="122.4">10K_5%</text>
<text x="64.8" y="131.3">C614</text>
<text x="69" y="130.9">1</text>
<text x="78" y="131.2">C613</text>
<text x="84.9" y="130.9">1</text>
<text x="130.8" y="129.8">C541</text>
<text x="179.4" y="128.4">0.22uF_16V</text>
<text x="182.1" y="127">1</text>
<text x="184.3" y="127">2</text>
<text x="59.1" y="132.8">1uF_6.3V</text>
<text x="69" y="133.7">2</text>
<text x="72.8" y="133.7">3300pF_50V</text>
<text x="84.9" y="133.7">2</text>
<text x="117" y="137.7">10uF_6.3V</text>
<text x="120.1" y="133.3">C542</text>
<text x="125" y="134.1">1</text>
<text x="125" y="136.7">2</text>
<text x="127.8" y="137.5">10uF_6.3V</text>
<text x="129.6" y="132.5">1</text>
<text x="129.6" y="135.2">2</text>
<text x="137.3" y="134.1">1</text>
<text x="137.3" y="136.7">2</text>
<text x="140.9" y="135.2">C615</text>
<text x="141.7" y="136.7">0.033uF_16V</text>
<text x="99.4" y="142.9">0_5%</text>
<text x="99.5" y="140.2">R396</text>
</g>
<g font-size="1.6">
<text x="238.7" y="184.8">TITLE</text>
<text x="239.2" y="190.4">SIZE</text>
<text x="243.7" y="190.4">CODE</text>
<text x="251.6" y="190.4">DOC. NUMBER</text>
<text x="266.6" y="190.4">REV</text>
<text x="191.3" y="193.9">CHANGE by</text>
<text x="205.4" y="194.1">Tseng.Kempis</text>
<text x="225.9" y="194.1">19-Mar-2009</text>
<text x="244.7" y="193.9">SHEET</text>
<text x="253.9" y="194.1">12</text>
<text x="258.2" y="193.9">OF</text>
<text x="263.3" y="194.1">60</text>
</g>
<g font-size="1.2" fill="#00f">
<text x="157.4" y="68.3">5-,7-,9-,10-,11-,13-,14-,35-,40-,57-</text>
<text x="85" y="82.1">7-,9-,10-,11-,13-,14-,35-,44-,57-</text>
<text x="217.2" y="83.5">10-,11-,13-,18-,19-,20-,21-,22-,23-,57-</text>
<text x="150.3" y="96">FDMC8884</text>
<text x="52.9" y="103.6">13-</text>
<text x="49.8" y="124.2">13-</text>
<text x="131" y="124.3">19-,22-</text>
<text x="138.8" y="127.4">20-,21-</text>
<text x="193.2" y="131.2">17000GND</text>
<text x="89.1" y="148.3">17000GND</text>
<text x="118.6" y="148.3">17000GND</text>
</g>
<g font-size="1.2" fill="#f00">
<text x="73.3" y="87.8">1</text>
<text x="79" y="87.8">2</text>
<text x="114.3" y="90.5">1</text>
<text x="114.3" y="96">2</text>
<text x="157.3" y="94.1">G</text>
<text x="162.3" y="92.6">D</text>
<text x="97.2" y="98.9">1</text>
<text x="99" y="99.5">OVP</text>
<text x="105.9" y="99.5">TON</text>
<text x="106" y="101.1">BST</text>
<text x="109.5" y="100.4">17 P_V1.8_BST 1</text>
<text x="109.5" y="98.9">14</text>
<text x="124" y="100.3">2</text>
<text x="162.3" y="97.2">S</text>
<text x="97.2" y="103.6">2</text>
<text x="97.2" y="105.1">3</text>
<text x="99" y="104.2">PGOOD1</text>
<text x="99" y="105.7">PGOOD2</text>
<text x="106.6" y="102.7">DH</text>
<text x="106.8" y="105.7">LX</text>
<text x="109.5" y="102.1">15</text>
<text x="109.5" y="105.1">16</text>
<text x="96.5" y="108.2">19</text>
<text x="99" y="108.8">VDD</text>
<text x="104.3" y="110.4">PGND1</text>
<text x="105.9" y="113.5">CSH</text>
<text x="106.8" y="108.8">DL</text>
<text x="109.5" y="109.8">20</text>
<text x="109.5" y="112.9">13</text>
<text x="109.5" y="108.2">18</text>
<text x="157.3" y="112.7">G</text>
<text x="162.3" y="111.2">D</text>
<text x="167.2" y="109.1">1</text>
<text x="178.1" y="110.6">1</text>
<text x="196.7" y="109.1">1</text>
<text x="96.5" y="117.5">21</text>
<text x="96.5" y="114.4">23</text>
<text x="99" y="118.2">AGND</text>
<text x="99" y="115.1">VCC</text>
<text x="106" y="115.1">CSL</text>
<text x="106.8" y="118.2">FB</text>
<text x="109.5" y="114.4">12</text>
<text x="109.5" y="117.5">11</text>
<text x="162.3" y="115.9">S</text>
<text x="167.2" y="114.7">2</text>
<text x="178.1" y="116.2">2</text>
<text x="180.5" y="118.9">1</text>
<text x="186.2" y="118.9">2</text>
<text x="196.7" y="118.4">1</text>
<text x="196.7" y="114.7">2</text>
<text x="57.9" y="122">1</text>
<text x="63.4" y="122">2</text>
<text x="96.5" y="122.2">24</text>
<text x="96.5" y="123.7">22</text>
<text x="97.2" y="120.7">4</text>
<text x="99" y="122.8">SHDN</text>
<text x="99" y="124.4">SKIP</text>
<text x="99" y="121.3">STDBY</text>
<text x="104.3" y="125.9">PGND2</text>
<text x="105.8" y="122.8">VTTI</text>
<text x="109.5" y="125.3">7</text>
<text x="109.5" y="122.2">9</text>
<text x="196.7" y="124">2</text>
<text x="96.5" y="126.9">10</text>
<text x="96.5" y="130">25</text>
<text x="99" y="127.5">REFIN</text>
<text x="99" y="130.6">GND</text>
<text x="105.3" y="130.6">VTTR</text>
<text x="105.3" y="129.1">VTTS</text>
<text x="106.1" y="127.5">VTT</text>
<text x="109.5" y="126.9">8</text>
<text x="109.5" y="130">6</text>
<text x="109.5" y="128.4">5</text>
<text x="98.2" y="140.7">2</text>
<text x="103.8" y="140.7">1</text>
</g>
</svg>
